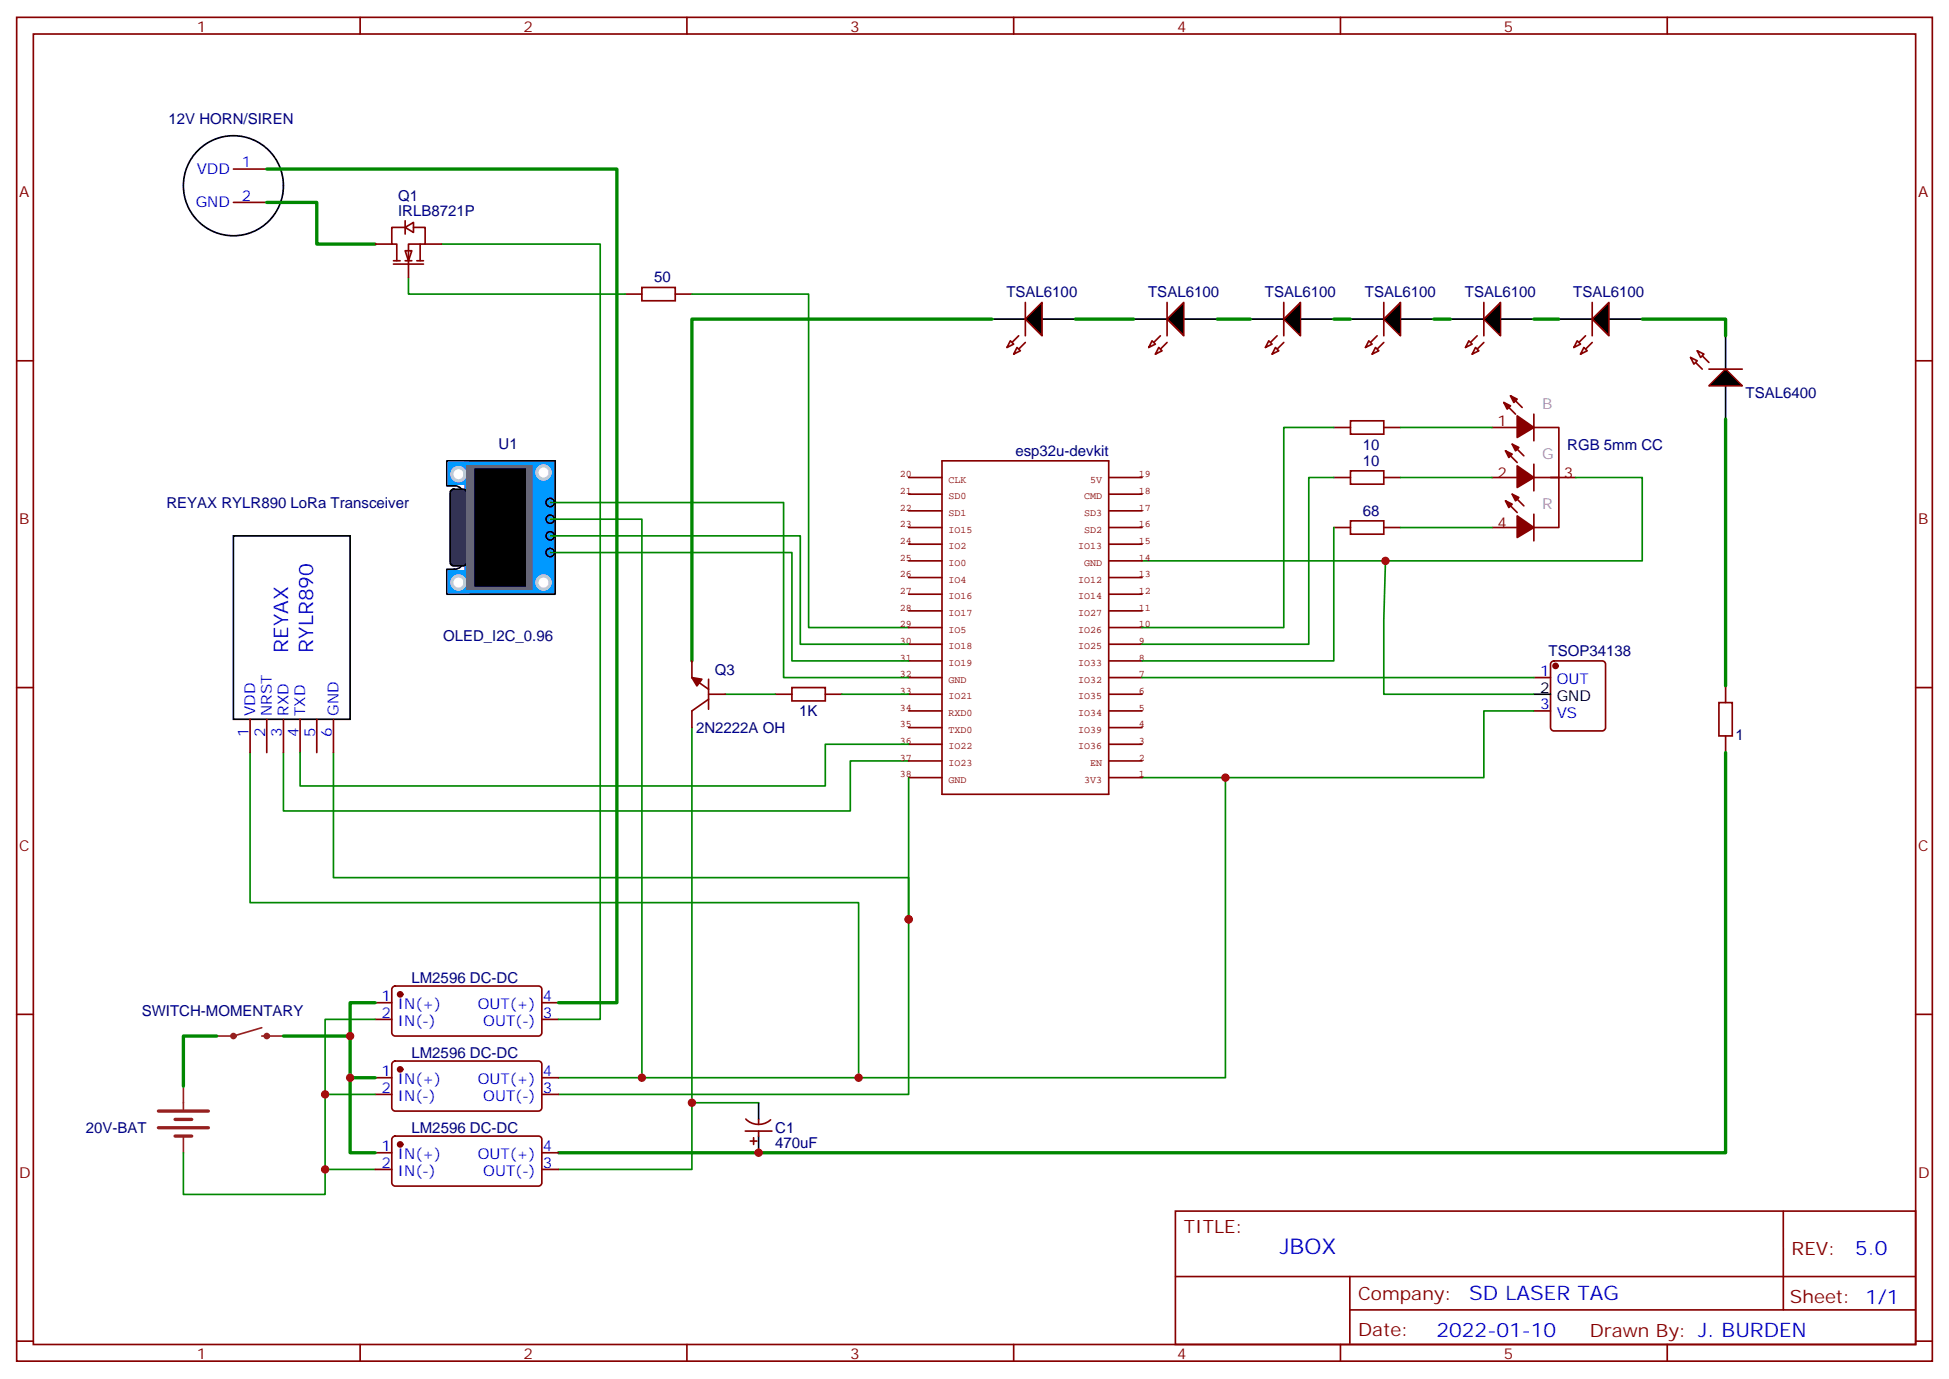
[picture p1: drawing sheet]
<svg xmlns="http://www.w3.org/2000/svg" width="412mm" height="292mm" viewBox="0 0 412 292" stroke-linecap="round" stroke-linejoin="round" font-family="sans-serif">
<g fill="none" stroke="#870000" stroke-width=".35">
<path d="M3.5 3.7h405.4v284.3h-405.4zM7.1 7.2h398.2v277.3h-398.2zM76.2 3.7v3.5M145.3 3.7v3.5M214.5 3.7v3.5M283.6 3.7v3.5M352.8 3.7v3.5M49.4 35.8h7M49.4 42.8h7M3.5 76.3h3.6M245.5 71l-2.4 2.5M246.9 72.5l-2.4 2.4"/>
<path d="M405.3 76.3h3.6M315.7 90.5h5.3M318.2 85.2l2.5 2.4M318.6 95.4l2.4 2.5M319.6 83.7l2.5 2.5M320 94l2.4 2.4M324.6 90.5h5.2v21.1h-5.2M324.6 87.6v5.7M324.6 98.2v5.7M315.7 101h5.3M315.7 111.6h5.3M318.6 106l2.4 2.4"/>
<path d="M320 104.6l2.4 2.4M324.6 101h8.8M324.6 108.8v5.6M3.5 145.5h3.6M52.9 152.2v7M56.4 152.2v7M60 152.2v7M63.5 152.2v7M67 152.2v7M70.6 152.2v7M164 146.9h3.6M167.6 145.5h7v2.8h-7z"/>
<path d="M174.6 146.9h3.6M324.6 143.4h3.5M324.6 150.4h3.5M328.3 140l.5-.2h10.2a.71 .71 0 0 1 .7 .7v13.5a.76 .76 0 0 1-.7 .7h-10.2a.76 .76 0 0 1-.7-.7v-13.5zM363.7 148.7h2.8v7h-2.8zM365.1 145.1v3.6M365.1 155.7v3.5M405.3 145.5h3.6M3.5 214.6h3.6M405.3 214.6h3.6M248.7 256.3h156.6v28.2h-156.6zM377.3 256.3v20.9"/>
<path d="M248.7 270.1h156.5M285.6 277.2h119.6M285.6 270.1v14.1M3.5 283.8h3.6M76.2 284.5v3.5M145.3 284.5v3.5M214.5 284.5v3.5M283.6 284.5v3.5M352.8 284.5v3.5M405.3 283.8h3.6"/>
</g>
<g fill="#870000" stroke="#870000" stroke-width=".35">
<path d="M318.2 85.2l1.4 .7-.7 .7z"/>
<path d="M319.6 83.7l1.4 .8-.7 .7z"/>
<path d="M321 88l3.6 2.5-3.6 2.1z"/>
<path d="M318.6 95.4l1.4 .7-.7 .7z"/>
<path d="M320 94l1.4 .7-.7 .7z"/>
<path d="M321 98.6l3.6 2.4-3.6 2.2z"/>
<path d="M318.6 106l1.4 .7-.7 .7z"/>
<path d="M320 104.6l1.4 .7-.7 .7z"/>
<path d="M321 109.1l3.6 2.5-3.6 2.1z"/>
<circle cx="329.1" cy="140.9" r=".53"/>
</g>
<g fill="none" stroke="#000" stroke-width=".35">
<path d="M239.9 67.5h7M250.5 67.5h7M49.4 113.4h24.7v38.8h-24.7zM324.6 146.9h3.5"/>
<circle cx="49.4" cy="39.3" r="10.6"/>
</g>
<path d="M293.2 118.7l-.4 12.3v15.9h31.8M52.9 159.2v31.8h128.8v37M60 159.2v12.4h119.9v-10.6h12.4M70.6 159.2v26.5h121.7v8.8M324.6 150.4h-10.6v14.1h-54.7" fill="none" stroke="#008700" stroke-width=".35"/>
<path d="M250.5 64v7l-3.6-3.5z" fill="#000" stroke="#870000" stroke-width=".35"/>
<g fill="#f0f0f0" stroke="#870000" stroke-width=".35">
<path d="M243.8 72.1l.7 .7-1.4 .7z"/>
<path d="M245.2 73.5l.7 .7-1.4 .7z"/>
</g>
<path d="M215.5 71l-2.4 2.5M217 72.5l-2.5 2.4M246.9 64v7" fill="none" stroke="#870000" stroke-width=".35"/>
<path d="M209.9 67.5h7.1M220.5 67.5h7" fill="none" stroke="#000" stroke-width=".35"/>
<path d="M217 67.5l3.5-3.5v7z" fill="#000" stroke="#870000" stroke-width=".35"/>
<g fill="#f0f0f0" stroke="#870000" stroke-width=".35">
<path d="M213.8 72.1l.7 .7-1.4 .7z"/>
<path d="M215.2 73.5l.7 .7-1.4 .7z"/>
</g>
<g fill="none" stroke="#870000" stroke-width=".35">
<path d="M132.3 62.2h3.5M135.8 60.8h7.1v2.8h-7.1zM142.9 62.2h3.5M217 64v7M270.2 71l-2.4 2.5M271.6 72.5l-2.4 2.4M282.2 90.5h3.6M285.8 99.6h7v2.8h-7zM285.8 89h7v2.9h-7zM292.8 90.5h3.5M282.2 111.6h3.6M282.2 101h3.6"/>
<path d="M285.8 110.2h7v2.8h-7zM292.8 111.6h3.5M292.8 101h3.5"/>
</g>
<path d="M86.4 58.7v3.5h45.9M146.4 62.2h24.7v70.6h21.2M296.3 90.5h19.4M296.3 111.6h19.4M296.3 101h19.4M333.4 101h14.1v17.7h-105.8M146.4 154v93.4h-28.2M241.7 164.5h17.6v63.5h-141.1M192.3 194.5v37.1h-74.1M38.8 243.9v8.8h30v-5.3h10.6" fill="none" stroke="#008700" stroke-width=".35"/>
<path d="M56.4 42.8h10.6v8.8h12.4M209.9 67.5h-63.5v72.3M227.5 67.5h12.4M365.1 159.2v84.7h-246.9M45.9 219.2h-7.1v10.6" fill="none" stroke="#008700" stroke-width=".71"/>
<g fill="none" stroke="#8c2424" stroke-width=".71">
<path d="M33.5 235.1h10.6M33.5 238.6h10.6M37 236.9h3.6M37 240.4h3.6"/>
<circle cx="49.4" cy="219.2" r=".35"/>
<circle cx="56.4" cy="219.2" r=".35"/>
</g>
<path d="M55.4 217.5l-6 1.7h-3.5M55.4 219.2h4.6M38.8 229.8v4.9M38.8 240.4v3.5" fill="none" stroke="#8c2424" stroke-width=".35"/>
<path d="M264.6 67.5h7M275.2 67.5h7" fill="none" stroke="#000" stroke-width=".35"/>
<path d="M271.6 67.5l3.6-3.5v7z" fill="#000" stroke="#870000" stroke-width=".35"/>
<g fill="#f0f0f0" stroke="#870000" stroke-width=".35">
<path d="M268.5 72.1l.7 .7-1.4 .7z"/>
<path d="M269.9 73.5l.7 .7-1.4 .7z"/>
</g>
<path d="M271.6 64v7M291.4 71l-2.5 2.5M292.8 72.5l-2.5 2.4" fill="none" stroke="#870000" stroke-width=".35"/>
<path d="M257.5 67.5h7.1" fill="none" stroke="#008700" stroke-width=".71"/>
<path d="M285.8 67.5h7M296.3 67.5h7.1" fill="none" stroke="#000" stroke-width=".35"/>
<path d="M296.3 64v7l-3.5-3.5z" fill="#000" stroke="#870000" stroke-width=".35"/>
<g fill="#f0f0f0" stroke="#870000" stroke-width=".35">
<path d="M289.6 72.1l.7 .7-1.4 .7z"/>
<path d="M291 73.5l.7 .7-1.4 .7z"/>
</g>
<path d="M292.8 64v7M312.6 71l-2.5 2.5M314 72.5l-2.5 2.4" fill="none" stroke="#870000" stroke-width=".35"/>
<path d="M282.2 67.5h3.6" fill="none" stroke="#008700" stroke-width=".71"/>
<path d="M306.9 67.5h7.1M317.5 67.5h7.1" fill="none" stroke="#000" stroke-width=".35"/>
<path d="M317.5 64v7l-3.5-3.5z" fill="#000" stroke="#870000" stroke-width=".35"/>
<g fill="#f0f0f0" stroke="#870000" stroke-width=".35">
<path d="M310.8 72.1l.7 .7-1.4 .7z"/>
<path d="M312.2 73.5l.7 .7-1.4 .7z"/>
</g>
<path d="M314 64v7M335.5 71l-2.5 2.5M336.9 72.5l-2.5 2.4" fill="none" stroke="#870000" stroke-width=".35"/>
<path d="M303.4 67.5h3.5" fill="none" stroke="#008700" stroke-width=".71"/>
<path d="M329.8 67.5h7.1M340.4 67.5h7.1" fill="none" stroke="#000" stroke-width=".35"/>
<path d="M336.9 67.5l3.5-3.5v7z" fill="#000" stroke="#870000" stroke-width=".35"/>
<g fill="#f0f0f0" stroke="#870000" stroke-width=".35">
<path d="M333.7 72.1l.7 .7-1.4 .7z"/>
<path d="M335.1 73.5l.7 .7-1.4 .7z"/>
</g>
<path d="M336.9 64v7M357.7 75.6l2.5 2.5M359.1 74.2l2.5 2.5" fill="none" stroke="#870000" stroke-width=".35"/>
<path d="M324.6 67.5h5.2" fill="none" stroke="#008700" stroke-width=".71"/>
<path d="M365.1 71v7.1M365.1 81.6v7.1" fill="none" stroke="#000" stroke-width=".35"/>
<path d="M361.6 81.6l3.5-3.5 3.6 3.5z" fill="#000" stroke="#870000" stroke-width=".35"/>
<g fill="#f0f0f0" stroke="#870000" stroke-width=".35">
<path d="M359.1 74.2l1.4 .7-.7 .7z"/>
<path d="M357.7 75.6l1.4 .7-.7 .7z"/>
</g>
<g fill="none" stroke="#870000" stroke-width=".35">
<path d="M361.6 78.1h7.1M79.4 212.2h3.5M79.4 215.7h3.5M83.1 208.8l.5-.2h30.3a.71 .71 0 0 1 .8 .7v9.2a.76 .76 0 0 1-.8 .7h-30.3a.76 .76 0 0 1-.7-.7v-9.2zM114.7 212.2h3.5M114.7 215.7h3.5M79.4 228h3.5M79.4 231.6h3.5M83.1 224.7l.5-.2h30.3a.71 .71 0 0 1 .8 .7v9.2a.76 .76 0 0 1-.8 .7h-30.3a.76 .76 0 0 1-.7-.7v-9.2zM114.7 228h3.5M114.7 231.6h3.5M157.7 239.3h5.6"/>
<path d="M157.8 236.8a3.8 3.8 0 0 0 5.3 .1M160.5 236.9v1M160.5 239.3v1.1M79.4 243.9h3.5M79.4 247.4h3.5M83.1 240.6l.5-.2h30.3a.71 .71 0 0 1 .8 .7v9.2a.76 .76 0 0 1-.8 .7h-30.3a.76 .76 0 0 1-.7-.7v-9.2zM114.7 243.9h3.5M114.7 247.4h3.5M158.7 241.4h1.5M159.5 240.7v1.4"/>
</g>
<path d="M56.4 35.8h74.1v176.4h-12.3M347.5 67.5h17.6v3.5M365.1 88.7v56.4M74.1 219.2v8.8h5.3M79.4 212.2h-5.3v7h-14.1M74.1 228v15.9h5.3" fill="none" stroke="#008700" stroke-width=".71"/>
<g fill="none" stroke="#850000" stroke-width=".35">
<path d="M199.3 97.5h35.3v70.6h-35.3zM192.3 118.7h7M192.3 115.1h7M192.3 111.6h7M192.3 108.1h7M192.3 104.6h7M192.3 101h7M234.6 118.7h7.1M234.6 115.1h7.1M234.6 111.6h7.1M234.6 108.1h7.1M234.6 104.6h7.1"/>
<path d="M234.6 101h7.1M192.3 132.8h7M192.3 129.3h7M192.3 125.7h7M192.3 122.2h7M192.3 136.3h7M192.3 139.8h7M234.6 132.8h7.1M234.6 129.3h7.1M234.6 125.7h7.1M234.6 122.2h7.1M234.6 136.3h7.1"/>
<path d="M234.6 139.8h7.1M192.3 157.5h7M192.3 143.4h7M192.3 146.9h7M192.3 150.4h7M192.3 154h7M234.6 157.5h7.1M234.6 143.4h7.1M234.6 146.9h7.1M234.6 150.4h7.1M234.6 154h7.1M192.3 164.5h7"/>
<path d="M192.3 161h7M234.6 164.5h7.1M234.6 161h7.1"/>
</g>
<path d="M93.5 51.6h33.5v164.1h-8.8M282.2 90.5h-10.6v42.3h-29.9M282.2 111.6v28.2h-40.5M282.2 101h-5.3v35.3h-35.2M153.5 146.9h10.5M178.2 146.9h14.1M192.3 157.5h-17.7v8.8h-111.1v-7.1M241.7 143.4h82.9M192.3 164.5v30M79.4 215.7h-10.6v15.9M79.4 231.6h-10.6v15.8M146.4 233.3h14.1" fill="none" stroke="#008700" stroke-width=".35"/>
<g fill="#870000" stroke="#870000" stroke-width=".35">
<circle cx="84.7" cy="210.4" r=".53"/>
<circle cx="84.7" cy="226.3" r=".53"/>
<circle cx="84.7" cy="242.1" r=".53"/>
</g>
<path d="M160.5 233.3v3.6M160.5 240.4v3.5" fill="none" stroke="#000" stroke-width=".35"/>
<path d="M98.1 97.5h19.4v28.2h-19.4z" fill="#09f" stroke="#fff" stroke-width=".35"/>
<path d="M117.5 97.5v28.2h-23v-5.3h1.8" fill="none" stroke="#000" stroke-width=".35"/>
<g fill="#fff">
<circle cx="116.4" cy="116.9" r=".18"/>
<circle cx="116.4" cy="113.4" r=".18"/>
<circle cx="116.4" cy="106.3" r=".18"/>
<circle cx="116.4" cy="109.9" r=".18"/>
</g>
<g fill="#fff" stroke="#ccc" stroke-width=".71">
<circle cx="115" cy="100" r="1.41"/>
<circle cx="115" cy="123.3" r="1.41"/>
</g>
<path d="M96.3 102.8a1.91 1.91 0 0 1 1.8 2M98.1 118.7a1.91 1.91 0 0 1-2 1.7" fill="none" stroke="#000" stroke-width=".35"/>
<path d="M98.1 104.6v14.1z" fill="#09f" stroke="#000" stroke-width=".35"/>
<g fill="none" stroke="#000" stroke-width=".35">
<path d="M117.5 97.5h-23v5.3h1.8"/>
<circle cx="116.4" cy="109.9" r=".88"/>
<circle cx="116.4" cy="106.3" r=".88"/>
<circle cx="116.4" cy="116.9" r=".88"/>
<circle cx="116.4" cy="113.4" r=".88"/>
</g>
<path d="M94.9 120.8h4.2v4.6h-4.2z" fill="#09f" stroke="#09f" stroke-width=".35"/>
<circle cx="97" cy="123.3" r="1.41" fill="#fff" stroke="#ccc" stroke-width=".71"/>
<path d="M94.9 97.9h4.2v4.5h-4.2z" fill="#09f" stroke="#09f" stroke-width=".35"/>
<circle cx="97" cy="100.3" r="1.41" fill="#fff" stroke="#ccc" stroke-width=".71"/>
<path d="M95.5 103.7l.5-.2h2.1a.71 .71 0 0 1 .7 .7v14.8a.76 .76 0 0 1-.7 .7h-2.1a.76 .76 0 0 1-.8-.7v-14.8z" fill="#333" stroke="#000" stroke-width=".35"/>
<path d="M98.8 98.6h13.7v26.1h-13.7z" fill="#666" stroke="#666" stroke-width=".35"/>
<path d="M100.5 99.3h10.6v24.7h-10.6z" fill="#000" stroke="#000" stroke-width=".35"/>
<path d="M116.4 113.4h52.9v22.9h23M116.4 116.9h51.2v22.9h24.7M116.4 106.3h49.4v37.1h26.5M116.4 109.9h19.4v118.1" fill="none" stroke="#008700" stroke-width=".35"/>
<g fill="#fff" stroke="#870000" stroke-width=".35">
<path d="M85.7 53.1h1.4l-.7 2.1z"/>
<path d="M85.7 48.1l1.8-1v2.1z"/>
</g>
<g fill="none" stroke="#870000" stroke-width=".35">
<path d="M79.4 51.6h3.5M83.3 55.9h6.3M83.3 55.2h1.4M85.7 48.1h-2.8v3.5h1.1v3.6M85.7 46.7v2.8M85.7 55.2h1.4M87.5 48.1h2.5v3.5h-3.6v7.1M88.2 55.2h1.4M88.9 51.6v3.6M90 51.6h3.5M146.4 139.8v3.6l3.5 2.4M149.9 148l-3.5 2.4v3.6"/>
<path d="M149.9 146.9h3.6M149.9 143.7v6.4"/>
</g>
<path d="M146.4 143.4l2.1 .3-1 1.4z" fill="#870000" stroke="#870000" stroke-width=".35"/>
<g fill="#c00">
<circle cx="192.3" cy="194.5" r=".88"/>
<circle cx="181.7" cy="228" r=".88"/>
<circle cx="68.8" cy="247.4" r=".88"/>
<circle cx="68.8" cy="231.6" r=".88"/>
<circle cx="74.1" cy="219.2" r=".88"/>
<circle cx="74.1" cy="228" r=".88"/>
<circle cx="259.3" cy="164.5" r=".88"/>
<circle cx="293.2" cy="118.7" r=".88"/>
<circle cx="160.5" cy="243.9" r=".88"/>
<circle cx="146.4" cy="233.3" r=".88"/>
<circle cx="135.8" cy="228" r=".88"/>
</g>
<text font-size="4.6" fill="#00f" x="270.8" y="265.3">JBOX</text>
<g font-size="4.2" fill="#00f">
<text x="60.9" y="138.1" transform="rotate(-90 60.9 138.1)">REYAX</text>
<text x="66.2" y="138.1" transform="rotate(-90 66.2 138.1)">RYLR890</text>
<text x="392.5" y="265.5">5.0</text>
<text x="310.9" y="275.1">SD LASER TAG</text>
<text x="304" y="282.9">2022-01-10</text>
</g>
<g font-size="3.9" fill="#800">
<text x="250.5" y="260.8">TITLE:</text>
<text x="379.1" y="265.5">REV:</text>
<text x="287.4" y="275">Company:</text>
<text x="378.7" y="275.7">Sheet: 1/1</text>
<text x="287.4" y="282.7">Date:</text>
<text x="336.4" y="282.8">Drawn By: J. BURDEN</text>
</g>
<g font-size="3.2" fill="#800">
<text x="41.6" y="6.7">1</text>
<text x="110.8" y="6.7">2</text>
<text x="179.9" y="6.7">3</text>
<text x="249.1" y="6.7">4</text>
<text x="318.2" y="6.7">5</text>
<text x="4.1" y="41.8">A</text>
<text x="405.9" y="41.8">A</text>
<text x="316.9" y="90.1">1</text>
<text x="316.9" y="101">2</text>
<text x="330.9" y="101">3</text>
<text x="4.1" y="110.9">B</text>
<text x="316.9" y="111.6">4</text>
<text x="405.9" y="110.9">B</text>
<text x="4.1" y="180.1">C</text>
<text x="405.9" y="180.1">C</text>
<text x="4.1" y="249.2">D</text>
<text x="405.9" y="249.2">D</text>
<text x="41.6" y="287.5">1</text>
<text x="110.8" y="287.5">2</text>
<text x="179.9" y="287.5">3</text>
<text x="249.1" y="287.5">4</text>
<text x="318.2" y="287.5">5</text>
</g>
<g font-size="3.2" fill="#000080">
<text x="35.7" y="26.3">12V HORN/SIREN</text>
<text x="84.2" y="45.6">IRLB8721P</text>
<text x="84.2" y="42.4">Q1</text>
<text x="138.4" y="59.8">50</text>
<text x="213" y="62.9">TSAL6100</text>
<text x="242.9" y="62.9">TSAL6100</text>
<text x="267.6" y="62.9">TSAL6100</text>
<text x="288.8" y="62.9">TSAL6100</text>
<text x="310" y="62.9">TSAL6100</text>
<text x="332.9" y="62.9">TSAL6100</text>
<text x="369.4" y="84.2">TSAL6400</text>
<text x="105.5" y="95.1">U1</text>
<text x="288.4" y="95.1">10</text>
<text x="331.6" y="95.1">RGB 5mm CC</text>
<text x="214.9" y="96.4">esp32u-devkit</text>
<text x="288.4" y="98.6">10</text>
<text x="35.2" y="107.4">REYAX RYLR890 LoRa Transceiver</text>
<text x="288.4" y="109.1">68</text>
<text x="93.8" y="135.7">OLED_I2C_0.96</text>
<text x="151.3" y="142.8">Q3</text>
<text x="327.7" y="138.8">TSOP34138</text>
<text x="147.3" y="155.1">2N2222A OH</text>
<text x="169.1" y="151.6">1K</text>
<text x="367.2" y="156.5">1</text>
<text x="87.1" y="208">LM2596 DC-DC</text>
<text x="30" y="215.1">SWITCH-MOMENTARY</text>
<text x="87.1" y="223.9">LM2596 DC-DC</text>
<text x="18.2" y="239.8">20V-BAT</text>
<text x="87.1" y="239.7">LM2596 DC-DC</text>
<text x="164" y="239.8">C1</text>
<text x="164" y="242.9">470uF</text>
</g>
<g font-size="3.2" fill="#00f">
<text x="51.2" y="35.4">1</text>
<text x="41.6" y="36.8">VDD</text>
<text x="41.4" y="43.9">GND</text>
<text x="51.2" y="42.5">2</text>
<text x="325.9" y="143">1</text>
<text x="329.4" y="144.8">OUT</text>
<text x="52.6" y="156" transform="rotate(-90 52.6 156)">1</text>
<text x="54" y="151.5" transform="rotate(-90 54 151.5)">VDD</text>
<text x="56.1" y="156" transform="rotate(-90 56.1 156)">2</text>
<text x="57.5" y="151.5" transform="rotate(-90 57.5 151.5)">NRST</text>
<text x="59.6" y="156" transform="rotate(-90 59.6 156)">3</text>
<text x="61" y="151.5" transform="rotate(-90 61 151.5)">RXD</text>
<text x="63.1" y="156" transform="rotate(-90 63.1 156)">4</text>
<text x="64.6" y="151.5" transform="rotate(-90 64.6 151.5)">TXD</text>
<text x="66.7" y="156" transform="rotate(-90 66.7 156)">5</text>
<text x="70.2" y="156" transform="rotate(-90 70.2 156)">6</text>
<text x="71.6" y="151.5" transform="rotate(-90 71.6 151.5)">GND</text>
<text x="325.9" y="150.1">3</text>
<text x="329.4" y="151.8">VS</text>
<text x="80.7" y="211.8">1</text>
<text x="80.7" y="215.3">2</text>
<text x="84.2" y="213.6">IN(+)</text>
<text x="101.1" y="213.6">OUT(+)</text>
<text x="114.8" y="215.3">3</text>
<text x="114.8" y="211.8">4</text>
<text x="84.2" y="217.1">IN(-)</text>
<text x="102.2" y="217.1">OUT(-)</text>
<text x="80.7" y="227.7">1</text>
<text x="114.8" y="227.7">4</text>
<text x="80.7" y="231.2">2</text>
<text x="84.2" y="229.4">IN(+)</text>
<text x="84.2" y="233">IN(-)</text>
<text x="101.1" y="229.4">OUT(+)</text>
<text x="102.2" y="233">OUT(-)</text>
<text x="114.8" y="231.2">3</text>
<text x="80.7" y="243.6">1</text>
<text x="84.2" y="245.3">IN(+)</text>
<text x="101.1" y="245.3">OUT(+)</text>
<text x="114.8" y="243.6">4</text>
<text x="80.7" y="247.1">2</text>
<text x="84.2" y="248.8">IN(-)</text>
<text x="102.2" y="248.8">OUT(-)</text>
<text x="114.8" y="247.1">3</text>
</g>
<g font-size="3.2" fill="#999">
<text x="326.3" y="86.5">B</text>
<text x="326.3" y="97">G</text>
<text x="326.3" y="107.6">R</text>
</g>
<g font-size="3.2">
<text x="325.9" y="146.5">2</text>
<text x="329.4" y="148.3">GND</text>
</g>
<g font-size="2.1" fill="#840000">
<text x="190.4" y="101">20</text>
<text x="240.9" y="101">19</text>
<text x="190.4" y="104.5">21</text>
<text x="200.7" y="102.1">CLK</text>
<text x="200.7" y="105.6">SD0</text>
<text x="229.4" y="105.6">CMD</text>
<text x="230.6" y="102.1">5V</text>
<text x="240.9" y="104.5">18</text>
<text x="190.4" y="108.1">22</text>
<text x="190.4" y="111.6">23</text>
<text x="200.7" y="109.1">SD1</text>
<text x="200.7" y="112.7">IO15</text>
<text x="229.4" y="112.7">SD2</text>
<text x="229.4" y="109.1">SD3</text>
<text x="240.9" y="111.6">16</text>
<text x="240.9" y="108.1">17</text>
<text x="190.4" y="115.1">24</text>
<text x="190.4" y="118.6">25</text>
<text x="200.7" y="116.2">IO2</text>
<text x="200.7" y="119.7">IO0</text>
<text x="228.1" y="116.2">IO13</text>
<text x="229.4" y="119.7">GND</text>
<text x="240.9" y="118.6">14</text>
<text x="240.9" y="115.1">15</text>
<text x="190.4" y="122.2">26</text>
<text x="190.4" y="125.7">27</text>
<text x="200.7" y="123.3">IO4</text>
<text x="228.1" y="123.3">IO12</text>
<text x="240.9" y="125.7">12</text>
<text x="240.9" y="122.2">13</text>
<text x="190.4" y="129.2">28</text>
<text x="200.7" y="126.8">IO16</text>
<text x="200.7" y="130.3">IO17</text>
<text x="228.1" y="130.3">IO27</text>
<text x="228.1" y="126.8">IO14</text>
<text x="240.9" y="129.2">11</text>
<text x="190.4" y="132.8">29</text>
<text x="190.4" y="136.3">30</text>
<text x="200.7" y="133.8">IO5</text>
<text x="200.7" y="137.4">IO18</text>
<text x="228.1" y="133.8">IO26</text>
<text x="228.1" y="137.4">IO25</text>
<text x="240.9" y="132.8">10</text>
<text x="240.9" y="136.3">9</text>
<text x="190.4" y="139.8">31</text>
<text x="190.4" y="143.3">32</text>
<text x="200.7" y="140.9">IO19</text>
<text x="228.1" y="140.9">IO33</text>
<text x="240.9" y="143.3">7</text>
<text x="240.9" y="139.8">8</text>
<text x="190.4" y="146.9">33</text>
<text x="200.7" y="144.4">GND</text>
<text x="200.7" y="148">IO21</text>
<text x="228.1" y="148">IO35</text>
<text x="228.1" y="144.4">IO32</text>
<text x="240.9" y="146.9">6</text>
<text x="190.4" y="150.4">34</text>
<text x="190.4" y="153.9">35</text>
<text x="200.7" y="151.5">RXD0</text>
<text x="200.7" y="155">TXD0</text>
<text x="228.1" y="155">IO39</text>
<text x="228.1" y="151.5">IO34</text>
<text x="240.9" y="153.9">4</text>
<text x="240.9" y="150.4">5</text>
<text x="190.4" y="157.4">36</text>
<text x="190.4" y="161">37</text>
<text x="200.7" y="158.5">IO22</text>
<text x="228.1" y="158.5">IO36</text>
<text x="240.9" y="161">2</text>
<text x="240.9" y="157.4">3</text>
<text x="190.4" y="164.5">38</text>
<text x="200.7" y="162.1">IO23</text>
<text x="200.7" y="165.6">GND</text>
<text x="229.4" y="165.6">3V3</text>
<text x="230.6" y="162.1">EN</text>
<text x="240.9" y="164.5">1</text>
</g>
<g font-size="1.8" fill="#fff">
<text x="119.9" y="115.7" transform="rotate(-90 119.9 115.7)">SCLVCC GND</text>
<text x="119.9" y="120.3" transform="rotate(-90 119.9 120.3)">SDA</text>
</g>
</svg>
